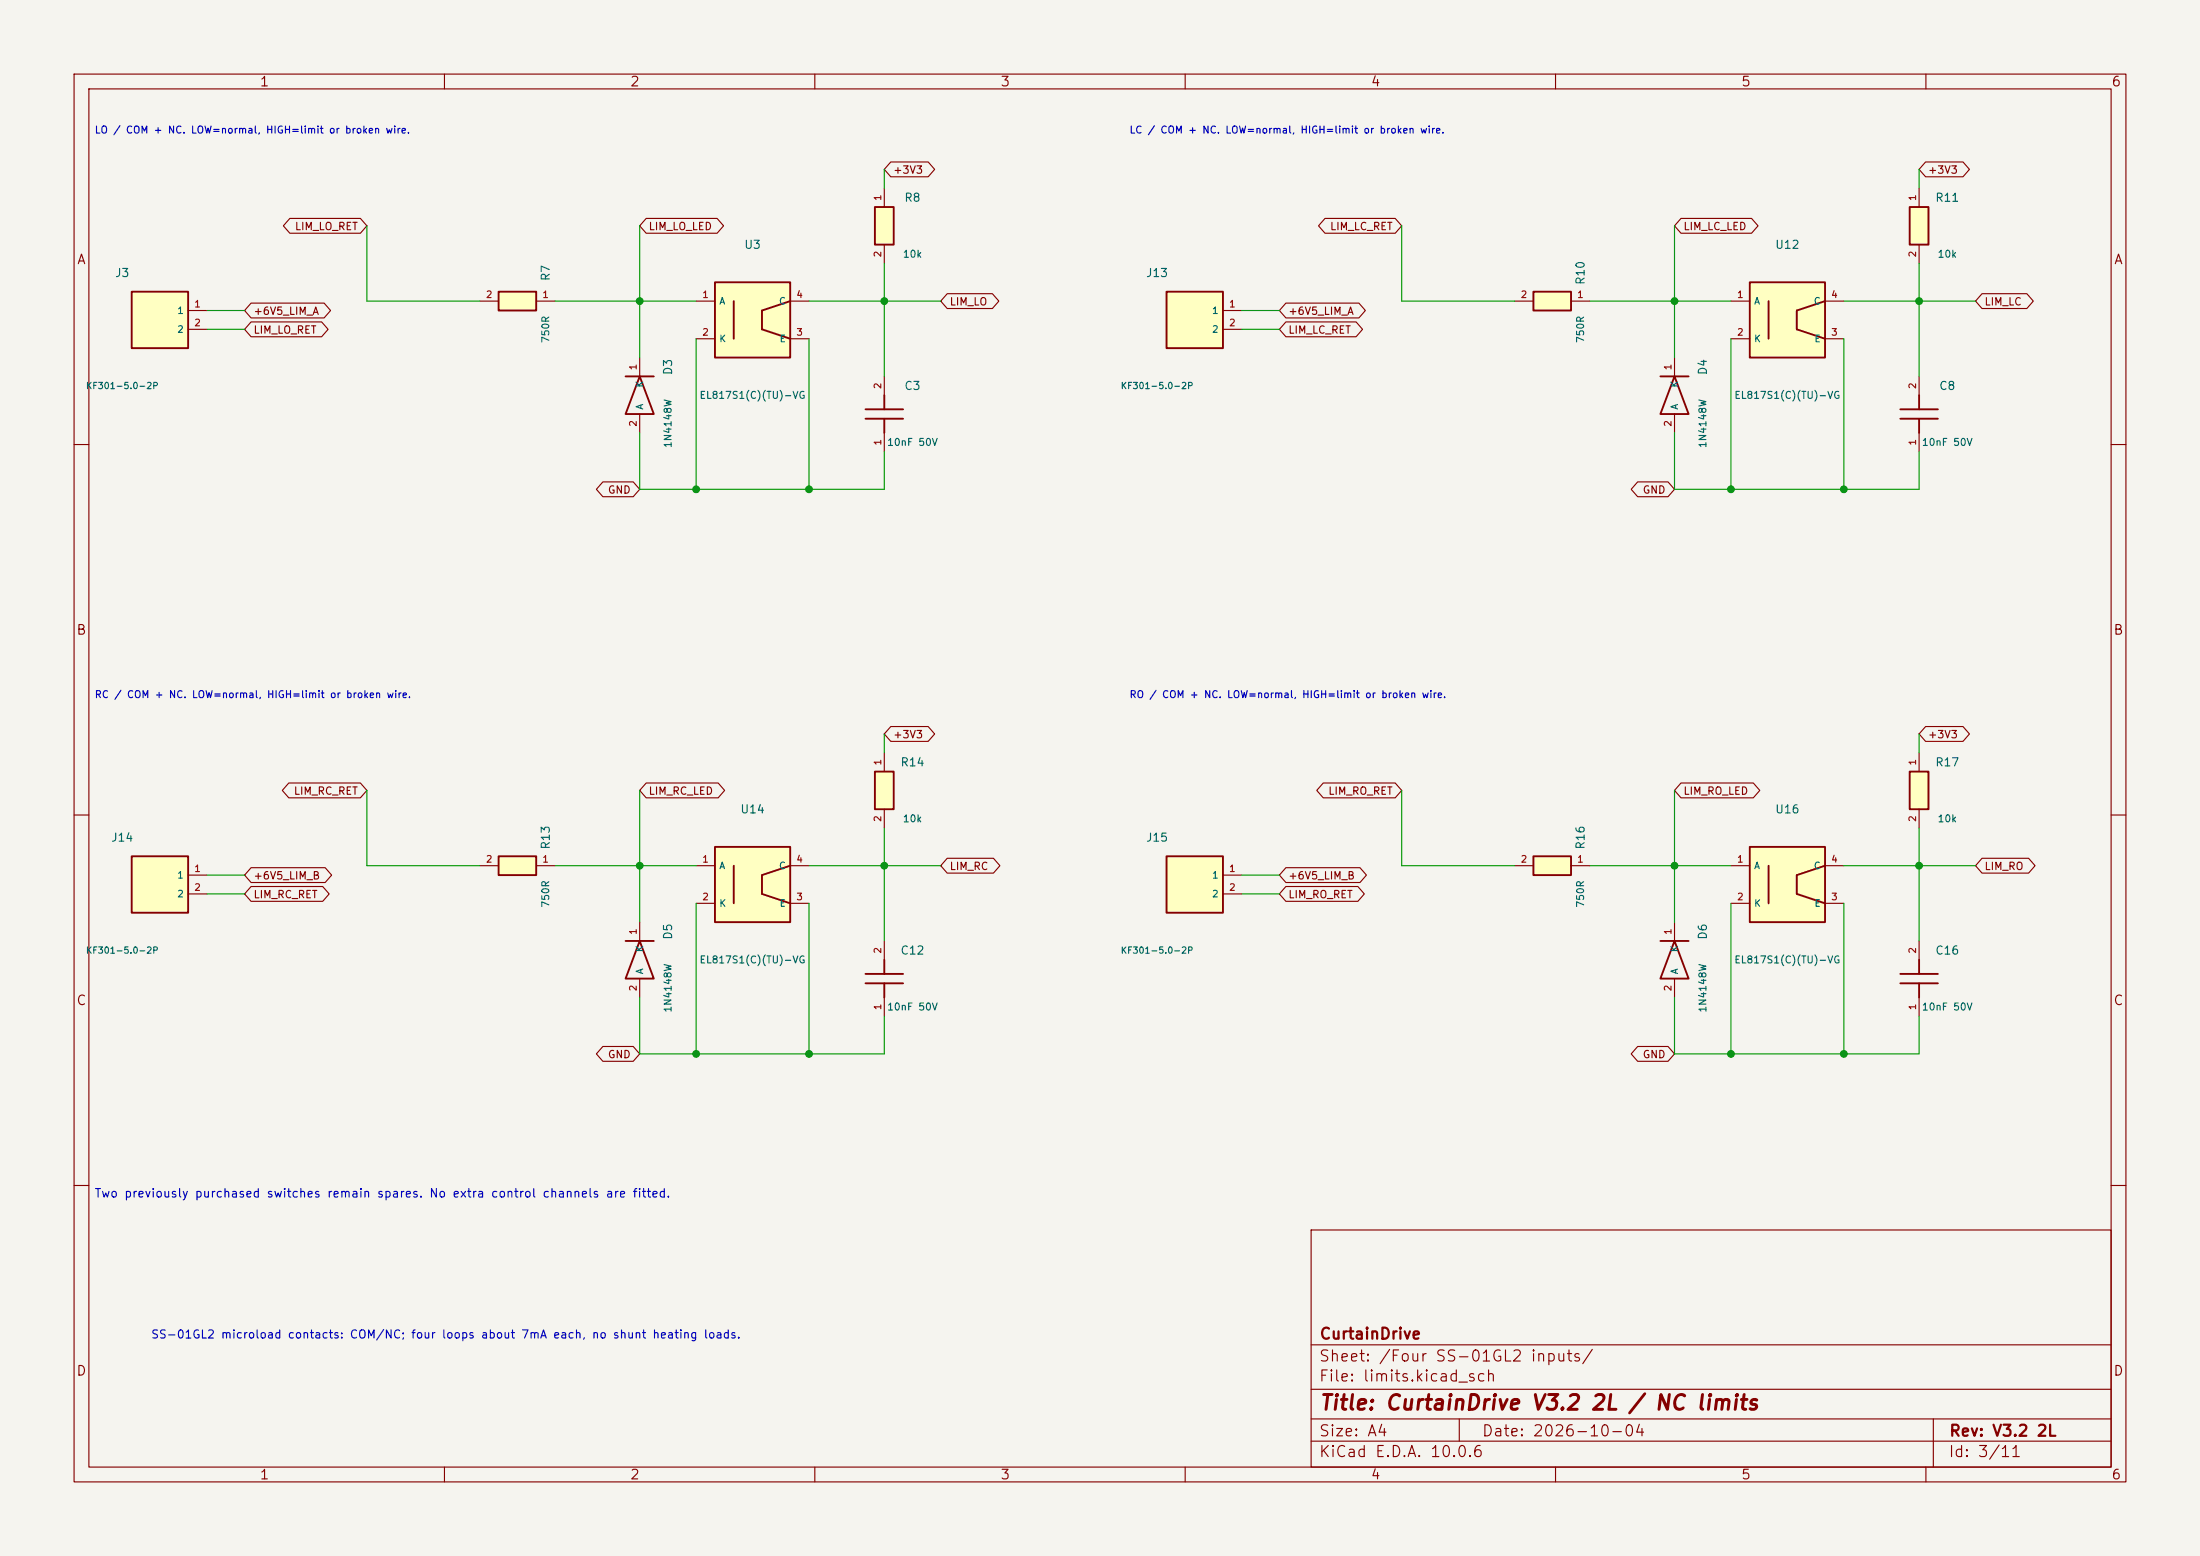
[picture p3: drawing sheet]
<svg xmlns="http://www.w3.org/2000/svg" width="297mm" height="210mm" viewBox="0 0 297 210" stroke-linecap="round" stroke-linejoin="round" font-family="sans-serif">
<path d="M0 0h297v210h-297z" fill="#f5f4ef" stroke="#f5f4ef" stroke-width=".14"/>
<g fill="none" stroke="#840000" stroke-width=".15">
<path d="M10 10h277v190h-277zM12 12h273v186h-273zM60 10v2M110 10v2M160 10v2M210 10v2M260 10v2M259.1 50.8v2.5M259.1 58.4v2.6M10 60h2M285 60h2M10 110h2"/>
<path d="M285 110h2M10 160h2M177 166h108v32h-108zM285 160h2M60 198v2M110 198v2M160 198v2M177 194.5h108M177 191.5h108M177 187.5h108M177 181.5h108M197 191.5v3"/>
<path d="M210 198v2M260 198v2M261 191.5v6.5"/>
</g>
<path d="M256.5 56.5h5.1M256.5 55.2h5.1M259.1 53.3v1.9M259.1 56.5v1.9" fill="none" stroke="#840000" stroke-width=".25"/>
<path d="M236.2 114.3h10.2v10.2h-10.2z" fill="#ffffc2"/>
<path d="M236.2 114.3h10.2v10.2h-10.2zM238.8 116.8v5.1M246.4 116.8l-3.8 1.3v2.6l3.8 1.2" fill="none" stroke="#840000" stroke-width=".25"/>
<path d="M233.7 116.8h2.5M246.4 116.8h2.5M233.7 121.9h2.5M246.4 121.9h2.5" fill="none" stroke="#840000" stroke-width=".15"/>
<path d="M257.8 104.1h2.5v5.1h-2.5z" fill="#ffffc2"/>
<path d="M224.2 50.8h3.8M226.1 50.8l1.9 5.1h-3.8zM257.8 104.1h2.5v5.1h-2.5z" fill="none" stroke="#840000" stroke-width=".25"/>
<path d="M226.1 48.3v2.5M226.1 55.9v2.5M259.1 101.6v2.5M259.1 109.2v2.6" fill="none" stroke="#840000" stroke-width=".15"/>
<path d="M157.5 39.4h7.6v7.6h-7.6z" fill="#ffffc2"/>
<path d="M157.5 39.4h7.6v7.6h-7.6z" fill="none" stroke="#840000" stroke-width=".25"/>
<path d="M165.1 41.9h2.5M165.1 44.5h2.5" fill="none" stroke="#840000" stroke-width=".15"/>
<path d="M157.5 115.6h7.6v7.6h-7.6z" fill="#ffffc2"/>
<path d="M157.5 115.6h7.6v7.6h-7.6z" fill="none" stroke="#840000" stroke-width=".25"/>
<path d="M165.1 118.1h2.5M165.1 120.7h2.5" fill="none" stroke="#840000" stroke-width=".15"/>
<path d="M118.1 104.1h2.5v5.1h-2.5z" fill="#ffffc2"/>
<path d="M118.1 104.1h2.5v5.1h-2.5z" fill="none" stroke="#840000" stroke-width=".25"/>
<path d="M119.4 101.6v2.5M119.4 109.2v2.6" fill="none" stroke="#840000" stroke-width=".15"/>
<path d="M118.1 27.9h2.5v5.1h-2.5z" fill="#ffffc2"/>
<path d="M118.1 27.9h2.5v5.1h-2.5zM116.8 132.7h5.1M116.8 131.4h5.1M119.4 129.5v1.9M119.4 132.7v1.9" fill="none" stroke="#840000" stroke-width=".25"/>
<path d="M119.4 25.4v2.5M119.4 33v2.6M119.4 127v2.5M119.4 134.6v2.6" fill="none" stroke="#840000" stroke-width=".15"/>
<path d="M67.3 115.6h5.1v2.5h-5.1z" fill="#ffffc2"/>
<path d="M67.3 115.6h5.1v2.5h-5.1z" fill="none" stroke="#840000" stroke-width=".25"/>
<path d="M64.8 116.8h2.5M72.4 116.8h2.5" fill="none" stroke="#840000" stroke-width=".15"/>
<path d="M236.2 38.1h10.2v10.2h-10.2z" fill="#ffffc2"/>
<g fill="none" stroke="#840000" stroke-width=".25">
<path d="M236.2 38.1h10.2v10.2h-10.2zM84.5 50.8h3.8M86.4 50.8l1.9 5.1h-3.8zM116.8 56.5h5.1M116.8 55.2h5.1M119.4 53.3v1.9M119.4 56.5v1.9M238.8 40.6v5.1M246.4 40.6l-3.8 1.3v2.6l3.8 1.2M256.5 132.7h5.1M256.5 131.4h5.1M259.1 129.5v1.9"/>
<path d="M259.1 132.7v1.9"/>
</g>
<path d="M86.4 48.3v2.5M86.4 55.9v2.5M119.4 50.8v2.5M119.4 58.4v2.6M233.7 40.6h2.5M233.7 45.7h2.5M246.4 40.6h2.5M246.4 45.7h2.5M259.1 127v2.5M259.1 134.6v2.6" fill="none" stroke="#840000" stroke-width=".15"/>
<path d="M207 115.6h5.1v2.5h-5.1z" fill="#ffffc2"/>
<path d="M207 115.6h5.1v2.5h-5.1z" fill="none" stroke="#840000" stroke-width=".25"/>
<path d="M204.5 116.8h2.5M212.1 116.8h2.5" fill="none" stroke="#840000" stroke-width=".15"/>
<path d="M96.5 38.1h10.2v10.2h-10.2z" fill="#ffffc2"/>
<path d="M96.5 38.1h10.2v10.2h-10.2zM99.1 40.6v5.1M106.7 40.6l-3.8 1.3v2.6l3.8 1.2M224.2 127h3.8M226.1 127l1.9 5.1h-3.8z" fill="none" stroke="#840000" stroke-width=".25"/>
<path d="M94 40.6h2.5M94 45.7h2.5M106.7 40.6h2.5M106.7 45.7h2.5M226.1 124.5v2.5M226.1 132.1v2.5" fill="none" stroke="#840000" stroke-width=".15"/>
<path d="M17.8 115.6h7.6v7.6h-7.6z" fill="#ffffc2"/>
<path d="M17.8 115.6h7.6v7.6h-7.6z" fill="none" stroke="#840000" stroke-width=".25"/>
<path d="M25.4 118.1h2.5M25.4 120.7h2.5" fill="none" stroke="#840000" stroke-width=".15"/>
<path d="M257.8 27.9h2.5v5.1h-2.5z" fill="#ffffc2"/>
<path d="M257.8 27.9h2.5v5.1h-2.5z" fill="none" stroke="#840000" stroke-width=".25"/>
<path d="M259.1 25.4v2.5M259.1 33v2.6" fill="none" stroke="#840000" stroke-width=".15"/>
<path d="M67.3 39.4h5.1v2.5h-5.1z" fill="#ffffc2"/>
<path d="M67.3 39.4h5.1v2.5h-5.1z" fill="none" stroke="#840000" stroke-width=".25"/>
<path d="M64.8 40.6h2.5M72.4 40.6h2.5" fill="none" stroke="#840000" stroke-width=".15"/>
<path d="M207 39.4h5.1v2.5h-5.1z" fill="#ffffc2"/>
<path d="M207 39.4h5.1v2.5h-5.1z" fill="none" stroke="#840000" stroke-width=".25"/>
<path d="M204.5 40.6h2.5M212.1 40.6h2.5" fill="none" stroke="#840000" stroke-width=".15"/>
<path d="M96.5 114.3h10.2v10.2h-10.2z" fill="#ffffc2"/>
<path d="M96.5 114.3h10.2v10.2h-10.2zM99.1 116.8v5.1M106.7 116.8l-3.8 1.3v2.6l3.8 1.2M84.5 127h3.8M86.4 127l1.9 5.1h-3.8z" fill="none" stroke="#840000" stroke-width=".25"/>
<path d="M94 116.8h2.5M106.7 116.8h2.5M86.4 124.5v2.5M86.4 132.1v2.5M94 121.9h2.5M106.7 121.9h2.5" fill="none" stroke="#840000" stroke-width=".15"/>
<path d="M17.8 39.4h7.6v7.6h-7.6z" fill="#ffffc2"/>
<path d="M17.8 39.4h7.6v7.6h-7.6z" fill="none" stroke="#840000" stroke-width=".25"/>
<g fill="none" stroke="#840000" stroke-width=".15">
<path d="M39.1 29.5h9.6l.8 1-.8 1h-9.6l-.8-1zM87.2 29.5h9.6l.9 1-.9 1h-9.6l-.8-1zM120.3 21.9h5l.9 1-.9 1h-5l-.9-1zM127.9 39.6h6.1l.8 1-.8 1h-6.1l-.9-1zM178.9 29.5h9.5l.8 1-.8 1h-9.5l-.9-1zM226.9 29.5h9.6l.8 1-.8 1h-9.6l-.8-1zM260 21.9h5l.9 1-.9 1h-5l-.9-1zM267.6 39.6h6l.9 1-.9 1h-6l-.9-1zM25.4 41.9h2.5M25.4 44.5h2.5M33.9 40.9h9.9l.8 1-.8 1h-9.9l-.9-1zM33.9 43.4h9.5l.9 1.1-.9 1h-9.5l-.9-1z"/>
<path d="M173.6 43.4h9.5l.8 1.1-.8 1h-9.5l-.9-1zM173.6 40.9h9.9l.8 1-.8 1h-9.9l-.9-1zM81.4 65h4.1l.9 1-.9 1h-4.1l-.9-1zM221.1 65h4.1l.9 1-.9 1h-4.1l-.9-1zM120.3 98.1h5l.9 1-.9 1h-5l-.9-1zM260 98.1h5l.9 1-.9 1h-5l-.9-1zM33.9 119.6h9.7l.8 1.1-.8 1h-9.7l-.9-1zM33.9 117.1h10l.9 1-.9 1h-10l-.9-1zM39 105.7h9.7l.8 1-.8 1h-9.7l-.9-1zM87.2 105.7h9.8l.8 1-.8 1h-9.8l-.8-1zM127.9 115.8h6.2l.9 1-.9 1h-6.2l-.9-1zM173.6 119.6h9.7l.9 1.1-.9 1h-9.7l-.9-1z"/>
<path d="M173.6 117.1h10l.9 1-.9 1h-10l-.9-1zM178.6 105.7h9.8l.8 1-.8 1h-9.8l-.8-1zM226.9 105.7h9.8l.9 1-.9 1h-9.8l-.8-1zM267.6 115.8h6.3l.8 1-.8 1h-6.3l-.9-1zM81.4 141.2h4.1l.9 1-.9 1h-4.1l-.9-1zM221.1 141.2h4.1l.9 1-.9 1h-4.1l-.9-1z"/>
</g>
<g fill="none" stroke="#009600" stroke-width=".15">
<path d="M49.5 30.5v10.1h15.3M86.4 30.5v17.8M119.4 22.9v2.5M119.4 35.6v15.2M189.2 30.5v10.1h15.3M226.1 30.5v17.8M259.1 22.9v2.5M259.1 35.6v15.2M27.9 41.9h5.1M27.9 44.5h5.1M74.9 40.6h19.1M86.4 58.4v7.6h33v-5"/>
<path d="M94 45.7v20.3M109.2 45.7v20.3M109.2 40.6h17.8M167.6 41.9h5.1M167.6 44.5h5.1M214.6 40.6h19.1M226.1 58.4v7.6h33v-5M233.7 45.7v20.3M248.9 40.6h17.8M248.9 45.7v20.3M119.4 99.1v2.5M259.1 99.1v2.5"/>
<path d="M27.9 118.1h5.1M49.5 106.7v10.1h15.3M74.9 116.8h19.1M86.4 106.7v17.8M109.2 116.8h17.8M119.4 111.8v15.2M167.6 118.1h5.1M189.2 106.7v10.1h15.3M214.6 116.8h19.1M226.1 106.7v17.8M248.9 116.8h17.8M259.1 111.8v15.2"/>
<path d="M27.9 120.7h5.1M86.4 134.6v7.6h33v-5M94 121.9v20.3M109.2 121.9v20.3M167.6 120.7h5.1M226.1 134.6v7.6h33v-5M233.7 121.9v20.3M248.9 121.9v20.3"/>
</g>
<g fill="#009600" stroke="#009600" stroke-width=".14">
<circle cx="94" cy="142.2" r=".46"/>
<circle cx="86.4" cy="116.8" r=".46"/>
<circle cx="109.2" cy="142.2" r=".46"/>
<circle cx="259.1" cy="40.6" r=".46"/>
<circle cx="248.9" cy="66" r=".46"/>
<circle cx="233.7" cy="66" r=".46"/>
<circle cx="226.1" cy="40.6" r=".46"/>
<circle cx="109.2" cy="66" r=".46"/>
<circle cx="119.4" cy="40.6" r=".46"/>
<circle cx="86.4" cy="40.6" r=".46"/>
<circle cx="94" cy="66" r=".46"/>
<circle cx="119.4" cy="116.8" r=".46"/>
<circle cx="248.9" cy="142.2" r=".46"/>
<circle cx="226.1" cy="116.8" r=".46"/>
<circle cx="259.1" cy="116.8" r=".46"/>
<circle cx="233.7" cy="142.2" r=".46"/>
</g>
<text font-size="2" fill="#840000" x="178" y="190.8">Title: CurtainDrive V3.2 2L / NC limits</text>
<g font-size="1.5" fill="#840000">
<text x="178" y="184.1">Sheet: /Four SS-01GL2 inputs/</text>
<text x="178" y="181.1">CurtainDrive</text>
<text x="178" y="186.8">File: limits.kicad_sch</text>
<text x="178" y="197">KiCad E.D.A. 10.0.6</text>
<text x="178" y="194.2">Size: A4</text>
<text x="200" y="194.2">Date: 2026-10-04</text>
<text x="263" y="197">Id: 3/11</text>
<text x="263" y="194.2">Rev: V3.2 2L</text>
</g>
<g font-size="1.3" fill="#840000">
<text x="35" y="12">1</text>
<text x="85" y="12">2</text>
<text x="135" y="12">3</text>
<text x="185" y="12">4</text>
<text x="235" y="12">5</text>
<text x="285" y="12">6</text>
<text x="10.3" y="36">A</text>
<text x="285.3" y="36">A</text>
<text x="10.2" y="86">B</text>
<text x="285.2" y="86">B</text>
<text x="10.2" y="136">C</text>
<text x="285.2" y="136">C</text>
<text x="10.2" y="186">D</text>
<text x="285.2" y="186">D</text>
<text x="35" y="200">1</text>
<text x="85" y="200">2</text>
<text x="135" y="200">3</text>
<text x="185" y="200">4</text>
<text x="235" y="200">5</text>
<text x="285" y="200">6</text>
</g>
<text font-size="1.2" fill="#0000c2" x="12.7" y="161.9">Two previously purchased switches remain spares. No extra control channels are fitted.</text>
<g font-size="1.1" fill="#006464">
<text x="122" y="27.5">R8</text>
<text x="261.2" y="27.5">R11</text>
<text x="100.4" y="33.9">U3</text>
<text x="239.6" y="33.9">U12</text>
<text x="15.5" y="37.7">J3</text>
<text x="74.5" y="38" transform="rotate(-90 74.5 38)">R7</text>
<text x="154.6" y="37.7">J13</text>
<text x="214.2" y="38.5" transform="rotate(-90 214.2 38.5)">R10</text>
<text x="91" y="50.7" transform="rotate(-90 91 50.7)">D3</text>
<text x="122" y="52.9">C3</text>
<text x="230.7" y="50.7" transform="rotate(-90 230.7 50.7)">D4</text>
<text x="261.7" y="52.9">C8</text>
<text x="121.5" y="103.7">R14</text>
<text x="261.2" y="103.7">R17</text>
<text x="14.9" y="113.9">J14</text>
<text x="99.9" y="110.1">U14</text>
<text x="154.6" y="113.9">J15</text>
<text x="239.6" y="110.1">U16</text>
<text x="74.5" y="114.7" transform="rotate(-90 74.5 114.7)">R13</text>
<text x="214.2" y="114.7" transform="rotate(-90 214.2 114.7)">R16</text>
<text x="91" y="126.9" transform="rotate(-90 91 126.9)">D5</text>
<text x="121.5" y="129.1">C12</text>
<text x="230.7" y="126.9" transform="rotate(-90 230.7 126.9)">D6</text>
<text x="261.2" y="129.1">C16</text>
</g>
<text font-size="1.1" fill="#0000c2" x="20.3" y="180.9">SS-01GL2 microload contacts: COM/NC; four loops about 7mA each, no shunt heating loads.</text>
<g font-size="1" fill="#0000c2">
<text x="12.7" y="18.2">LO / COM + NC. LOW=normal, HIGH=limit or broken wire.</text>
<text x="152.4" y="18.2">LC / COM + NC. LOW=normal, HIGH=limit or broken wire.</text>
<text x="12.7" y="94.4">RC / COM + NC. LOW=normal, HIGH=limit or broken wire.</text>
<text x="152.4" y="94.4">RO / COM + NC. LOW=normal, HIGH=limit or broken wire.</text>
</g>
<g font-size="1" fill="#840000">
<text x="120.5" y="23.7">+3V3</text>
<text x="260.2" y="23.7">+3V3</text>
<text x="39.7" y="31.3">LIM_LO_RET</text>
<text x="87.5" y="31.3">LIM_LO_LED</text>
<text x="179.5" y="31.3">LIM_LC_RET</text>
<text x="227.2" y="31.3">LIM_LC_LED</text>
<text x="128.1" y="41.5">LIM_LO</text>
<text x="267.8" y="41.5">LIM_LC</text>
<text x="34.1" y="42.7">+6V5_LIM_A</text>
<text x="34.1" y="45.3">LIM_LO_RET</text>
<text x="173.8" y="45.3">LIM_LC_RET</text>
<text x="173.8" y="42.7">+6V5_LIM_A</text>
<text x="82" y="66.9">GND</text>
<text x="221.7" y="66.9">GND</text>
<text x="120.5" y="99.9">+3V3</text>
<text x="260.2" y="99.9">+3V3</text>
<text x="39.6" y="107.5">LIM_RC_RET</text>
<text x="87.5" y="107.5">LIM_RC_LED</text>
<text x="179.2" y="107.5">LIM_RO_RET</text>
<text x="227.2" y="107.5">LIM_RO_LED</text>
<text x="34.1" y="118.9">+6V5_LIM_B</text>
<text x="128.1" y="117.7">LIM_RC</text>
<text x="173.8" y="118.9">+6V5_LIM_B</text>
<text x="267.8" y="117.7">LIM_RO</text>
<text x="34.1" y="121.5">LIM_RC_RET</text>
<text x="173.8" y="121.5">LIM_RO_RET</text>
<text x="82" y="143.1">GND</text>
<text x="221.7" y="143.1">GND</text>
</g>
<g font-size="1" fill="#006464">
<text x="121.8" y="35">10k</text>
<text x="261.5" y="35">10k</text>
<text x="74.4" y="46.4" transform="rotate(-90 74.4 46.4)">750R</text>
<text x="214.1" y="46.4" transform="rotate(-90 214.1 46.4)">750R</text>
<text x="94.4" y="54.1">EL817S1(C)(TU)-VG</text>
<text x="234.1" y="54.1">EL817S1(C)(TU)-VG</text>
<text x="90.9" y="60.5" transform="rotate(-90 90.9 60.5)">1N4148W</text>
<text x="119.7" y="60.4">10nF 50V</text>
<text x="230.6" y="60.5" transform="rotate(-90 230.6 60.5)">1N4148W</text>
<text x="259.4" y="60.4">10nF 50V</text>
<text x="121.8" y="111.2">10k</text>
<text x="261.5" y="111.2">10k</text>
<text x="74.4" y="122.6" transform="rotate(-90 74.4 122.6)">750R</text>
<text x="214.1" y="122.6" transform="rotate(-90 214.1 122.6)">750R</text>
<text x="94.4" y="130.3">EL817S1(C)(TU)-VG</text>
<text x="234.1" y="130.3">EL817S1(C)(TU)-VG</text>
<text x="90.9" y="136.7" transform="rotate(-90 90.9 136.7)">1N4148W</text>
<text x="119.7" y="136.6">10nF 50V</text>
<text x="230.6" y="136.7" transform="rotate(-90 230.6 136.7)">1N4148W</text>
<text x="259.4" y="136.6">10nF 50V</text>
</g>
<g font-size=".9" fill="#a90000">
<text x="119.2" y="27.2" transform="rotate(-90 119.2 27.2)">1</text>
<text x="258.9" y="27.2" transform="rotate(-90 258.9 27.2)">1</text>
<text x="119.2" y="34.8" transform="rotate(-90 119.2 34.8)">2</text>
<text x="258.9" y="34.8" transform="rotate(-90 258.9 34.8)">2</text>
<text x="26.2" y="41.7">1</text>
<text x="65.5" y="40.4">2</text>
<text x="73.1" y="40.4">1</text>
<text x="94.7" y="40.4">1</text>
<text x="107.4" y="40.4">4</text>
<text x="165.9" y="41.7">1</text>
<text x="205.2" y="40.4">2</text>
<text x="212.8" y="40.4">1</text>
<text x="234.4" y="40.4">1</text>
<text x="247.1" y="40.4">4</text>
<text x="26.2" y="44.2">2</text>
<text x="94.7" y="45.5">2</text>
<text x="107.4" y="45.5">3</text>
<text x="165.9" y="44.2">2</text>
<text x="234.4" y="45.5">2</text>
<text x="247.1" y="45.5">3</text>
<text x="86.2" y="50" transform="rotate(-90 86.2 50)">1</text>
<text x="119.2" y="52.6" transform="rotate(-90 119.2 52.6)">2</text>
<text x="225.9" y="50" transform="rotate(-90 225.9 50)">1</text>
<text x="258.9" y="52.6" transform="rotate(-90 258.9 52.6)">2</text>
<text x="86.2" y="57.7" transform="rotate(-90 86.2 57.7)">2</text>
<text x="225.9" y="57.7" transform="rotate(-90 225.9 57.7)">2</text>
<text x="119.2" y="60.2" transform="rotate(-90 119.2 60.2)">1</text>
<text x="258.9" y="60.2" transform="rotate(-90 258.9 60.2)">1</text>
<text x="119.2" y="103.4" transform="rotate(-90 119.2 103.4)">1</text>
<text x="258.9" y="103.4" transform="rotate(-90 258.9 103.4)">1</text>
<text x="119.2" y="111" transform="rotate(-90 119.2 111)">2</text>
<text x="258.9" y="111" transform="rotate(-90 258.9 111)">2</text>
<text x="26.2" y="117.9">1</text>
<text x="65.5" y="116.6">2</text>
<text x="73.1" y="116.6">1</text>
<text x="94.7" y="116.6">1</text>
<text x="107.4" y="116.6">4</text>
<text x="165.9" y="117.9">1</text>
<text x="205.2" y="116.6">2</text>
<text x="212.8" y="116.6">1</text>
<text x="234.4" y="116.6">1</text>
<text x="247.1" y="116.6">4</text>
<text x="26.2" y="120.4">2</text>
<text x="94.7" y="121.7">2</text>
<text x="107.4" y="121.7">3</text>
<text x="165.9" y="120.4">2</text>
<text x="234.4" y="121.7">2</text>
<text x="247.1" y="121.7">3</text>
<text x="86.2" y="126.2" transform="rotate(-90 86.2 126.2)">1</text>
<text x="119.2" y="128.8" transform="rotate(-90 119.2 128.8)">2</text>
<text x="225.9" y="126.2" transform="rotate(-90 225.9 126.2)">1</text>
<text x="258.9" y="128.8" transform="rotate(-90 258.9 128.8)">2</text>
<text x="86.2" y="133.9" transform="rotate(-90 86.2 133.9)">2</text>
<text x="119.2" y="136.4" transform="rotate(-90 119.2 136.4)">1</text>
<text x="225.9" y="133.9" transform="rotate(-90 225.9 133.9)">2</text>
<text x="258.9" y="136.4" transform="rotate(-90 258.9 136.4)">1</text>
</g>
<g font-size=".9" fill="#006464">
<text x="97" y="41.3">A</text>
<text x="105.1" y="41.3">C</text>
<text x="236.7" y="41.3">A</text>
<text x="244.8" y="41.3">C</text>
<text x="23.9" y="42.6">1</text>
<text x="23.9" y="45.1">2</text>
<text x="97" y="46.4">K</text>
<text x="105.2" y="46.4">E</text>
<text x="163.6" y="42.6">1</text>
<text x="163.6" y="45.1">2</text>
<text x="236.7" y="46.4">K</text>
<text x="244.9" y="46.4">E</text>
<text x="11.5" y="52.7">KF301-5.0-2P</text>
<text x="87" y="52.4" transform="rotate(-90 87 52.4)">K</text>
<text x="151.2" y="52.7">KF301-5.0-2P</text>
<text x="226.7" y="52.4" transform="rotate(-90 226.7 52.4)">K</text>
<text x="87" y="55.4" transform="rotate(-90 87 55.4)">A</text>
<text x="226.7" y="55.4" transform="rotate(-90 226.7 55.4)">A</text>
<text x="23.9" y="118.8">1</text>
<text x="97" y="117.5">A</text>
<text x="105.1" y="117.5">C</text>
<text x="163.6" y="118.8">1</text>
<text x="236.7" y="117.5">A</text>
<text x="244.8" y="117.5">C</text>
<text x="23.9" y="121.3">2</text>
<text x="97" y="122.6">K</text>
<text x="105.2" y="122.6">E</text>
<text x="163.6" y="121.3">2</text>
<text x="236.7" y="122.6">K</text>
<text x="244.9" y="122.6">E</text>
<text x="11.5" y="128.9">KF301-5.0-2P</text>
<text x="87" y="131.6" transform="rotate(-90 87 131.6)">A</text>
<text x="87" y="128.6" transform="rotate(-90 87 128.6)">K</text>
<text x="151.2" y="128.9">KF301-5.0-2P</text>
<text x="226.7" y="131.6" transform="rotate(-90 226.7 131.6)">A</text>
<text x="226.7" y="128.6" transform="rotate(-90 226.7 128.6)">K</text>
</g>
</svg>
